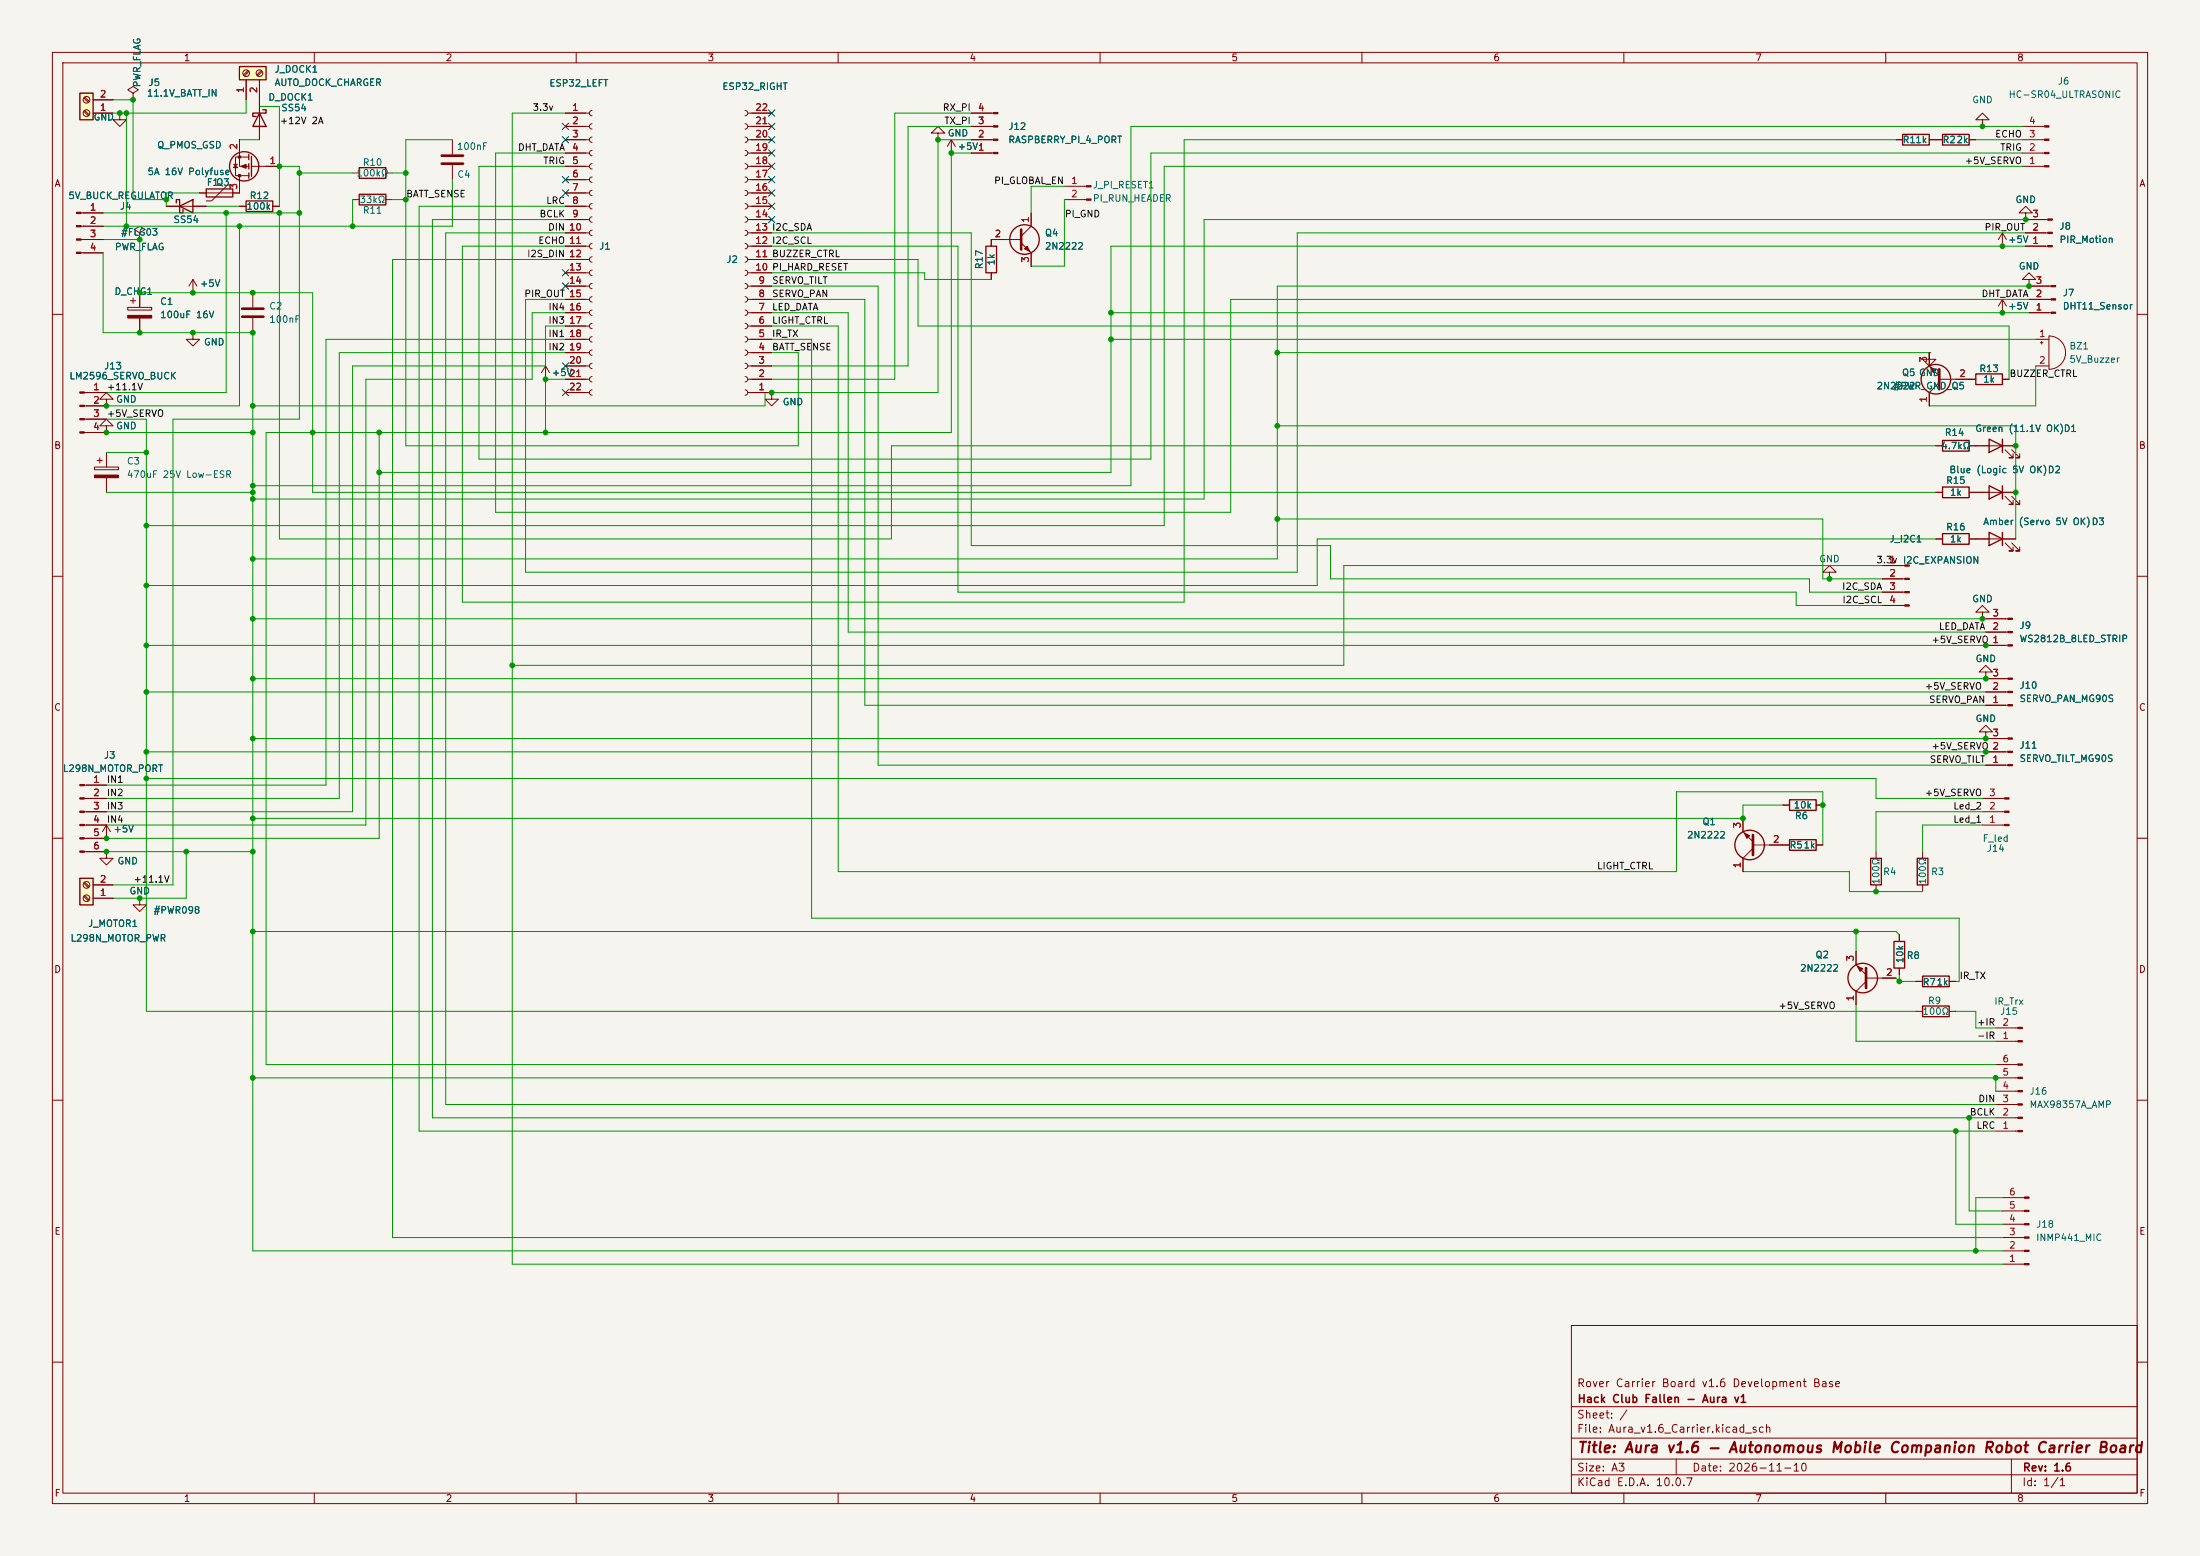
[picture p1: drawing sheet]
<svg xmlns="http://www.w3.org/2000/svg" width="420mm" height="297mm" viewBox="0 0 420 297" stroke-linecap="round" stroke-linejoin="round" font-family="sans-serif">
<path d="M0 0h420v297h-420z" fill="#f5f4ef" stroke="#f5f4ef" stroke-width=".19"/>
<g fill="none" stroke="#840000" stroke-width=".19">
<path d="M10 10h400v277h-400zM12 12h396v273h-396zM25.4 17.8l1-.7-1-.6-1 .6 1 .7v1.3M25.4 19.1h.1M60 10v2M110 10v2M160 10v2M210 10v2M260 10v2M310 10v2M360 10v2M22.9 21.6v1.3h1.2l-1.2 1.2-1.3-1.2h1.3"/>
<path d="M22.9 21.6h.1M31.7 39.4h7.7M44.4 35.3h-1l-3 3.1h-1M44.6 31.4h.7M45 31.4l.3 .6h-.7zM45.7 26.7v5.1h1.8M45.7 39.4h1.3M45.7 33.5v3.3h-7.6M47.5 30h-2.5v3.5h2.5M48 31.8h5.3M52.1 39.4h1.2M15.5 40.6h4.2"/>
<path d="M15.5 43.2h4.2M15.5 45.7h4.2M15.5 48.3h4.2M26.7 44.5l1-.7-1-.6-1 .6 1 .7v1.2M26.7 45.7h.1M36.8 55.9h.1M36.8 53.3l-.7 1.3M36.8 53.3l.8 1.3M36.8 53.3v2.6M382.3 47h.1M382.3 59.7h.1M382.3 44.5l-.8 1.2"/>
<path d="M382.3 44.5l.7 1.2M382.3 44.5v2.5M382.3 57.2v2.5M382.3 57.2l-.8 1.2M382.3 57.2l.7 1.2M386.7 40.6h1.3l-1.3-1.2-1.3 1.2h1.3v1.3M386.7 41.9h.1M386.7 47h4.2M386.7 44.5h4.2M386.7 41.9h4.2M387.3 53.3h1.3l-1.3-1.2-1.2 1.2h1.2v1.3M387.3 54.6h.1"/>
<path d="M387.3 59.7h4.3M387.3 57.2h4.3M387.3 54.6h4.3M10 60h2M16.1 74.9h4.2M16.1 77.5h4.2M147.3 74.9v1.3h1.3l-1.3 1.3-1.3-1.3h1.3M147.3 74.9h.1M388.6 64.8h2.6M388.6 69.9h2.6M389.5 65.4h.5M389.8 65.2v.5"/>
<path d="M391.2 64.1a3.2 3.2 0 0 1 3.1 3.2 3.2 3.2 0 0 1-3.1 3.2zM408 60h2M16.1 80h4.2M16.1 82.6h4.2M20.3 81.3h1.3l-1.3-1.3-1.3 1.3h1.3v1.3M20.3 82.6h.1M369.6 94h1.2M369.6 85.1h1.2M375.9 94h8.9M375.9 85.1h8.9M382.8 94.7l1.5 1.6h-.8h.8v-.8M382.8 85.9l1.5 1.5h-.8h.8v-.8"/>
<path d="M384 94.7l1.6 1.6h-.8h.8v-.8M384 85.9l1.6 1.5h-.8h.8v-.8M10 110h2M369.6 102.9h1.2M375.9 102.9h8.9M379.1 118.1h4.2M382.8 103.6l1.5 1.6h-.8h.8v-.8M384 103.6l1.6 1.6h-.8h.8v-.8M408 110h2M379.1 128.3h1.3l-1.3-1.3-1.3 1.3h1.3v1.2M379.1 129.5h.1M379.1 139.7h1.3l-1.3-1.3-1.3 1.3h1.3v1.3"/>
<path d="M379.1 134.6h4.2M379.1 132.1h4.2M379.1 129.5h4.2M379.1 123.2h4.2M379.1 120.7h4.2M10 160h2M378.5 157.5h4.2M378.5 154.9h4.2M378.5 152.4h4.2M379.1 141h.1M379.1 146.1h4.2M379.1 143.5h4.2"/>
<path d="M379.1 141h4.2M408 160h2M358.1 162.6v1.2M358.1 168.9v1.3M362.6 178.4v1.3M367 162.6v1.2M367 168.9v1.3M362.6 184.8v1.3M365.8 187.3h1.2M365.8 193h1.2M372.1 187.3h1.3M372.1 193h1.3"/>
<path d="M381 198.8h4.2M381 196.2h4.2M10 210h2M381 215.9h4.2M381 213.4h4.2M381 210.8h4.2M381 208.3h4.2M381 205.7h4.2M381 203.2h4.2M408 210h2M382.3 238.8h4.2M382.3 236.2h4.2"/>
<path d="M382.3 233.7h4.2M382.3 231.1h4.2M382.3 228.6h4.2M300 253h108v32h-108zM382.3 241.3h4.2M10 260h2M300 278.5h108M300 274.5h108M300 268.5h108M320 278.5v3M384 278.5v6.5M408 260h2"/>
<path d="M60 285v2M110 285v2M160 285v2M210 285v2M260 285v2M300 281.5h108M310 285v2M360 285v2"/>
</g>
<g fill="none" stroke="#840000" stroke-width=".25">
<path d="M33.7 38.7v-.6h.6v2.5h.6v-.6M34.3 39.4l2.5-1.3v2.5zM39.4 36.1h5v1.5h-5zM47 38.4h5.1v2h-5.1zM47.5 29.5v1M47.5 31.2v1.1M47.5 33v1M48 29.8v3.9M370.8 93h5.1v2h-5.1zM370.8 84.1h5.1v2h-5.1zM379.7 92.7l2.6 1.3-2.6 1.3zM379.7 83.8l2.6 1.3-2.6 1.3z"/>
<path d="M382.3 83.8v2.6M382.3 92.7v2.6M370.8 101.9h5.1v2h-5.1zM379.7 101.6l2.6 1.3-2.6 1.2zM382.3 101.6v2.5M357.1 163.8h2.1v5.1h-2.1zM361.6 179.7h2v5.1h-2zM366 163.8h2v5.1h-2zM367 186.3h5.1v2h-5.1zM367 192h5.1v2.1h-5.1z"/>
<circle cx="46.6" cy="31.7" r="2.79"/>
</g>
<g fill="#840000" stroke="#840000" stroke-width=".19">
<path d="M385.2 215.8h.9v.2h-.9z"/>
<path d="M385.2 213.2h.9v.3h-.9z"/>
<path d="M385.2 210.7h.9v.2h-.9z"/>
<path d="M385.2 208.2h.9v.2h-.9z"/>
<path d="M385.2 205.6h.9v.3h-.9z"/>
<path d="M385.2 203.1h.9v.2h-.9z"/>
<path d="M386.5 241.2h.8v.2h-.8z"/>
<path d="M386.5 238.6h.8v.3h-.8z"/>
<path d="M386.5 236.1h.8v.2h-.8z"/>
<path d="M386.5 233.6h.8v.2h-.8z"/>
<path d="M386.5 231h.8v.3h-.8z"/>
<path d="M386.5 228.5h.8v.2h-.8z"/>
<path d="M385.2 198.6h.9v.3h-.9z"/>
<path d="M385.2 196.1h.9v.2h-.9z"/>
<path d="M391.6 59.6h.8v.2h-.8z"/>
<path d="M391.6 57h.8v.3h-.8z"/>
<path d="M391.6 54.5h.8v.2h-.8z"/>
<path d="M390.9 46.9h.9v.2h-.9z"/>
<path d="M390.9 44.3h.9v.3h-.9z"/>
<path d="M390.9 41.8h.9v.2h-.9z"/>
<path d="M15.2 74.8h.9v.3h-.9z"/>
<path d="M15.2 77.3h.9v.3h-.9z"/>
<path d="M15.2 79.9h.9v.2h-.9z"/>
<path d="M15.2 82.4h.9v.3h-.9z"/>
<path d="M382.7 157.4h.8v.2h-.8z"/>
<path d="M382.7 154.8h.8v.3h-.8z"/>
<path d="M382.7 152.3h.8v.2h-.8z"/>
<path d="M383.3 134.5h.9v.2h-.9z"/>
<path d="M383.3 132h.9v.2h-.9z"/>
<path d="M383.3 129.4h.9v.3h-.9z"/>
<path d="M383.3 145.9h.9v.3h-.9z"/>
<path d="M383.3 143.4h.9v.2h-.9z"/>
<path d="M383.3 140.8h.9v.3h-.9z"/>
<path d="M383.3 123.1h.9v.2h-.9z"/>
<path d="M383.3 120.5h.9v.3h-.9z"/>
<path d="M383.3 118h.9v.2h-.9z"/>
<path d="M14.6 40.5h.9v.3h-.9z"/>
<path d="M14.6 43.1h.9v.2h-.9z"/>
<path d="M14.6 45.6h.9v.2h-.9z"/>
<path d="M14.6 48.1h.9v.3h-.9z"/>
<path d="M46 31.8l1-.4v.7z"/>
<circle cx="45.7" cy="33.5" r=".25"/>
<circle cx="45.7" cy="30" r=".25"/>
</g>
<path d="M15.2 17.8h2.6v5.1h-2.6z" fill="#ffffc2"/>
<path d="M15.2 17.8h2.6v5.1h-2.6z" fill="none" stroke="#840000" stroke-width=".25"/>
<g fill="none" stroke="#840000" stroke-width=".19">
<path d="M16 18.7l.9 .9M16.2 18.5l.8 .9M17.8 19.1h3.8M16 21.3l.9 .8M16.2 21.1l.8 .8M17.8 21.6h3.8M181.6 29.2h.1M181.6 26.7l-.8 1.2M181.6 26.7l.8 1.2M181.6 26.7v2.5M48.3 55.9v2.8M20.3 76.2h1.3l-1.3-1.3-1.3 1.3h1.3v1.3"/>
<path d="M20.3 77.5h.1M36.8 63.5v1.3h1.3l-1.3 1.2-1.2-1.2h1.2M36.8 63.5h.1M48.3 60.7v2.8M104.1 72.4h.1M104.1 69.9l-.7 1.2M104.1 69.9l.8 1.2M104.1 69.9v2.5M368.3 67.3v1.3h1.3l-1.3 1.3-1.3-1.3h1.3M368.3 67.3h.1M18 89.2h4.6v.5h-4.6zM18.5 87.9h1.1"/>
<path d="M19 87.4v1M20.3 86.4v2.8M20.3 91.2v2.8M16.1 149.9h4.2M16.1 152.4h4.2M16.1 154.9h4.2M16.1 157.5h4.2M20.3 157.5v2.5M20.3 157.5l-.7 1.3M20.3 157.5l.8 1.3M16.1 160h4.2M16.1 162.6h4.2"/>
<path d="M20.3 162.6v1.2h1.3l-1.3 1.3-1.3-1.3h1.3M20.3 162.6h.1M20.3 160h.1"/>
<circle cx="16.5" cy="19" r=".63"/>
<circle cx="16.5" cy="21.6" r=".63"/>
</g>
<g fill="#840000" stroke="#840000" stroke-width=".19">
<path d="M15.2 149.7h.9v.3h-.9z"/>
<path d="M15.2 152.3h.9v.2h-.9z"/>
<path d="M15.2 154.8h.9v.3h-.9z"/>
<path d="M15.2 157.4h.9v.2h-.9z"/>
<path d="M15.2 159.9h.9v.2h-.9z"/>
<path d="M15.2 162.4h.9v.3h-.9z"/>
<path d="M18 90.7h4.6v.5h-4.6z"/>
</g>
<path d="M46.2 58.9h4.1M46.2 60.5h4.1" fill="none" stroke="#840000" stroke-width=".51"/>
<path d="M15.2 167.6h2.6v5.1h-2.6z" fill="#ffffc2"/>
<path d="M363.2 25.7h5.1v2h-5.1zM15.2 167.6h2.6v5.1h-2.6zM341.6 160.3h5.1v2h-5.1z" fill="none" stroke="#840000" stroke-width=".25"/>
<g fill="none" stroke="#840000" stroke-width=".19">
<path d="M107.9 21.6h4.6M107.9 24.1h4.6M107.9 26.7h4.6M107.9 29.2h4.6M107.9 31.8h4.6M107.9 34.3h4.6M107.9 36.8h4.6M107.9 39.4h4.6M113 21.1l-.3 .1-.2 .4 .2 .3 .3 .2M113 23.6l-.3 .2-.2 .3 .2 .4 .3 .1M113 26.2l-.3 .1-.2 .4 .2 .3 .3 .2M113 28.7l-.3 .2-.2 .3 .2 .4 .3 .1"/>
<path d="M113 31.2l-.3 .2-.2 .4 .2 .3 .3 .2M113 33.8l-.3 .1-.2 .4 .2 .3 .3 .2M113 36.3l-.3 .2-.2 .3 .2 .4 .3 .1M113 38.9l-.3 .1-.2 .4 .2 .3 .3 .2M142.2 38.9l.4 .1 .1 .4-.1 .3-.4 .2M142.2 36.3l.4 .2 .1 .3-.1 .4-.4 .1M142.2 33.8l.4 .1 .1 .4-.1 .3-.4 .2M142.2 31.2l.4 .2 .1 .4-.1 .3-.4 .2M142.2 28.7l.4 .2 .1 .3-.1 .4-.4 .1M142.2 26.2l.4 .1 .1 .4-.1 .3-.4 .2M142.2 23.6l.4 .2 .1 .3-.1 .4-.4 .1M142.2 21.1l.4 .1 .1 .4-.1 .3-.4 .2"/>
<path d="M142.7 21.6h4.6M142.7 24.1h4.6M142.7 26.7h4.6M142.7 29.2h4.6M142.7 31.8h4.6M142.7 34.3h4.6M142.7 36.8h4.6M142.7 39.4h4.6M203.2 35.6h4.2M203.2 38.1h4.2M361.9 26.7h1.3M368.3 26.7h1.3"/>
<path d="M107.9 41.9h4.6M107.9 44.5h4.6M107.9 47h4.6M107.9 49.5h4.6M107.9 52.1h4.6M107.9 54.6h4.6M107.9 57.2h4.6M107.9 59.7h4.6M113 41.4l-.3 .2-.2 .3 .2 .4 .3 .1M113 43.9l-.3 .2-.2 .4 .2 .3 .3 .2M113 46.5l-.3 .1-.2 .4 .2 .3 .3 .2M113 49l-.3 .2-.2 .3 .2 .4 .3 .1"/>
<path d="M113 51.6l-.3 .1-.2 .4 .2 .3 .3 .2M113 54.1l-.3 .2-.2 .3 .2 .4 .3 .1M113 56.6l-.3 .2-.2 .4 .2 .3 .3 .2M113 59.2l-.3 .1-.2 .4 .2 .3 .3 .2M142.2 59.2l.4 .1 .1 .4-.1 .3-.4 .2M142.2 56.6l.4 .2 .1 .4-.1 .3-.4 .2M142.2 54.1l.4 .2 .1 .3-.1 .4-.4 .1M142.2 51.6l.4 .1 .1 .4-.1 .3-.4 .2M142.2 49l.4 .2 .1 .3-.1 .4-.4 .1M142.2 46.5l.4 .1 .1 .4-.1 .3-.4 .2M142.2 43.9l.4 .2 .1 .4-.1 .3-.4 .2M142.2 41.4l.4 .2 .1 .3-.1 .4-.4 .1"/>
<path d="M142.7 41.9h4.6M142.7 44.5h4.6M142.7 47h4.6M142.7 49.5h4.6M142.7 52.1h4.6M142.7 54.6h4.6M142.7 57.2h4.6M142.7 59.7h4.6M107.9 62.2h4.6M107.9 64.8h4.6M107.9 67.3h4.6M107.9 69.9h4.6"/>
<path d="M107.9 72.4h4.6M107.9 74.9h4.6M113 61.7l-.3 .2-.2 .3 .2 .4 .3 .1M113 64.3l-.3 .1-.2 .4 .2 .3 .3 .2M113 66.8l-.3 .2-.2 .3 .2 .4 .3 .1M113 69.3l-.3 .2-.2 .4 .2 .3 .3 .2M113 71.9l-.3 .1-.2 .4 .2 .3 .3 .2M113 74.4l-.3 .2-.2 .3 .2 .4 .3 .1M142.2 74.4l.4 .2 .1 .3-.1 .4-.4 .1M142.2 71.9l.4 .1 .1 .4-.1 .3-.4 .2M142.2 69.3l.4 .2 .1 .4-.1 .3-.4 .2M142.2 66.8l.4 .2 .1 .3-.1 .4-.4 .1"/>
<path d="M142.2 64.3l.4 .1 .1 .4-.1 .3-.4 .2M142.2 61.7l.4 .2 .1 .3-.1 .4-.4 .1M142.7 62.2h4.6M142.7 64.8h4.6M142.7 67.3h4.6M142.7 69.9h4.6M142.7 72.4h4.6M142.7 74.9h4.6M16 171.1l.9 .9M16 168.6l.9 .8M16.2 170.9l.8 .9M16.2 168.4l.8 .8"/>
<path d="M17.8 171.5h3.8M17.8 168.9h3.8M26.7 171.5v1.2h1.2l-1.2 1.3-1.3-1.3h1.3M26.7 171.5h.1M340.4 161.3h1.2M346.7 161.3h1.3"/>
<circle cx="16.5" cy="171.4" r=".63"/>
<circle cx="16.5" cy="168.9" r=".63"/>
</g>
<g fill="#840000" stroke="#840000" stroke-width=".19">
<path d="M207.4 35.4h.9v.3h-.9z"/>
<path d="M207.4 38h.9v.2h-.9z"/>
</g>
<path d="M45.7 12.7h5.1v2.5h-5.1z" fill="#ffffc2"/>
<g fill="none" stroke="#840000" stroke-width=".25">
<path d="M45.7 12.7h5.1v2.5h-5.1zM49.5 21.6l1.3 2.5h-2.5zM50.2 21h.6v.6h-2.5v.6h.6M68.6 32h5.1v2h-5.1zM68.6 37.1h5.1v2h-5.1zM370.8 25.7h5.1v2h-5.1zM188.2 47h2v5.1h-2zM377.2 71.4h5.1v2h-5.1zM341.6 152.7h5.1v2h-5.1z"/>
<circle cx="195.6" cy="45.7" r="2.82"/>
<circle cx="369.6" cy="72.4" r="2.82"/>
<circle cx="334" cy="161.3" r="2.82"/>
<circle cx="355.6" cy="186.7" r="2.82"/>
</g>
<g fill="none" stroke="#840000" stroke-width=".19">
<path d="M17.8 19.1h3.8M25.4 19.1h.1M47 15.2v3.9M47.3 13.5l-.8 .8M47.5 13.6l-.8 .9M49.5 15.2v11.5M49.9 13.5l-.9 .8M50 13.6l-.8 .9M17.8 21.6h3.8M22.9 21.6h.1M31.7 39.4h2.6M36.8 39.4h2.6"/>
<path d="M38.1 36.8h1.3M45.7 39.4h1.3M45.7 26.7v2.5M45.7 34.3v2.5h-1.3M50.8 31.8h2.5M52.1 39.4h1.2M67.3 33h1.3M67.3 38.1h1.3M73.7 33h1.2M73.7 38.1h1.2M86.4 26.7v2.8M86.4 31.5v2.8"/>
<path d="M107.9 29.2h3.9M107.9 26.7h3.9M107.9 24.1h3.9M107.9 21.6h3.9M107.9 31.8h3.9M107.9 39.4h3.9M107.9 36.8h3.9M107.9 34.3h3.9M143.5 29.2h3.8M143.5 26.7h3.8M143.5 24.1h3.8M143.5 21.6h3.8"/>
<path d="M143.5 31.8h3.8M143.5 39.4h3.8M143.5 36.8h3.8M143.5 34.3h3.8M179.1 25.4h1.2l-1.2-1.3-1.3 1.3h1.3v1.3M179.1 26.7h.1M181.6 29.2h.1M185.4 29.2h4.2M185.4 26.7h4.2M185.4 24.1h4.2M185.4 21.6h4.2M361.9 26.7h1.3"/>
<path d="M368.3 26.7h2.5M375.9 26.7h1.3M378.5 22.9h1.2l-1.2-1.3-1.3 1.3h1.3v1.2M378.5 24.1h.1M386.1 29.2h4.2M386.1 26.7h4.2M386.1 24.1h4.2M386.1 31.8h4.2M15.9 45.7h3.8M15.9 40.6h3.8M15.9 43.2h3.8M15.9 48.3h3.8"/>
<path d="M24.4 58.7h4.6v.5h-4.6zM24.9 57.4h1M25.4 56.9v1M26.7 45.7h.1M26.7 55.9v2.8M36.8 55.9h.1M107.9 59.7h3.9M107.9 57.2h3.9M107.9 54.6h3.9M107.9 47h3.9M107.9 44.5h3.9M107.9 41.9h3.9"/>
<path d="M107.9 49.5h3.9M107.9 52.1h3.9M143.5 59.7h3.8M143.5 57.2h3.8M143.5 54.6h3.8M143.5 47h3.8M143.5 44.5h3.8M143.5 41.9h3.8M143.5 49.5h3.8M143.5 52.1h3.8M189.2 52.1v1.2M194.9 45.7h-5.7v1.3"/>
<path d="M194.9 46.4l1.9 1.9v2.5M196.8 40.6v2.6l-1.9 1.9M382.3 47h.1M382.3 59.7h.1M386.7 41.9h.1M386.7 47h3.8M386.7 44.5h3.8M386.7 41.9h3.8M387.3 54.6h.1M387.3 59.7h3.9M387.3 57.2h3.9M387.3 54.6h3.9"/>
<path d="M16.5 74.9h3.8M16.5 77.5h3.8M20.3 77.5h.1M26.7 60.7v2.8M36.8 63.5h.1M104.1 72.4h.1M107.9 72.4h3.9M107.9 74.9h3.9M107.9 62.2h3.9M107.9 64.8h3.9M107.9 67.3h3.9M107.9 69.9h3.9"/>
<path d="M143.5 72.4h3.8M143.5 74.9h3.8M143.5 62.2h3.8M143.5 64.8h3.8M143.5 67.3h3.8M143.5 69.9h3.8M147.3 74.9h.1M368.3 67.3h.1M368.3 67.3v2.6l1.9 1.9M370.2 72.4h7M370.2 73l-1.9 1.9v2.6M382.3 72.4h1.2"/>
<path d="M16.5 80h3.8M16.5 82.6h3.8M20.3 82.6h.1M369.6 94h1.2M369.6 85.1h1.2M375.9 94h3.8M375.9 85.1h3.8M382.3 94h2.5M382.3 85.1h2.5M349.2 109.2h1.3l-1.3-1.2-1.2 1.2h1.2v1.3M349.2 110.5h.1M359.4 108h4.2"/>
<path d="M359.4 110.5h4.2M359.4 113h4.2M359.4 115.6h4.2M369.6 102.9h1.2M375.9 102.9h3.8M378.5 116.8h1.2l-1.2-1.2-1.3 1.2h1.3v1.3M378.5 118.1h.1M379.1 118.1h3.8M382.3 102.9h2.5M379.1 129.5h.1M379.1 134.6h3.8M379.1 132.1h3.8"/>
<path d="M379.1 129.5h3.8M379.1 123.2h3.8M379.1 120.7h3.8M16.5 149.9h3.8M16.5 152.4h3.8M16.5 154.9h3.8M16.5 157.5h3.8M332.7 156.2v2.6l1.9 1.9M340.4 153.7h1.2M346.7 153.7h1.3M379.1 141h.1M379.1 146.1h3.8"/>
<path d="M379.1 143.5h3.8M379.1 141h3.8M16.5 160h3.8M16.5 162.6h3.8M17.8 171.5h3.8M17.8 168.9h3.8M20.3 160h.1M20.3 162.6h.1M26.7 171.5h.1M334.6 161.3h7M334.6 161.9l-1.9 1.9v2.6M346.7 161.3h1.3"/>
<path d="M362.6 178.4v1.3M354.3 181.6v2.6l1.9 1.9M356.2 186.7h5.7M356.2 187.3l-1.9 1.9v2.6M362.6 184.8v1.3M365.8 187.3h1.2M372.1 187.3h1.3"/>
<circle cx="47" cy="14" r=".63"/>
<circle cx="49.5" cy="14" r=".63"/>
</g>
<path d="M84.3 31.2h4.1M84.3 29.7h4.1M194.9 43.8v3.8M370.2 70.5v3.8M334.6 159.4v3.8M356.2 184.8v3.8" fill="none" stroke="#840000" stroke-width=".51"/>
<g fill="#840000" stroke="#840000" stroke-width=".19">
<path d="M189.6 29.1h.9v.2h-.9z"/>
<path d="M189.6 26.5h.9v.3h-.9z"/>
<path d="M189.6 24h.9v.3h-.9z"/>
<path d="M189.6 21.5h.9v.2h-.9z"/>
<path d="M363.6 107.8h.9v.3h-.9z"/>
<path d="M363.6 110.4h.9v.2h-.9z"/>
<path d="M363.6 112.9h.9v.3h-.9z"/>
<path d="M363.6 115.4h.9v.3h-.9z"/>
<path d="M195.6 47.5l.5-.5 .5 1z"/>
<path d="M333 159l1 .5-.5 .5z"/>
<path d="M24.4 60.2h4.6v.5h-4.6z"/>
<path d="M354.6 184.4l1 .5-.5 .5z"/>
<path d="M390.3 31.6h.9v.3h-.9z"/>
<path d="M390.3 29.1h.9v.2h-.9z"/>
<path d="M390.3 26.5h.9v.3h-.9z"/>
<path d="M390.3 24h.9v.3h-.9z"/>
<path d="M368.6 70.1l1 .5-.5 .5z"/>
</g>
<g fill="none" stroke="#009600" stroke-width=".19">
<path d="M21.6 19.1h3.8v19h6.3M47 19.1v2.5h-25.4M24.1 21.6v21.6M38.1 36.8h-6.4v2.6M39.4 39.4h6.3M45.7 26.7h3.8M49.5 20.3h3.8v19.1M53.3 31.8h3.8v48.2h-24.1v88.9h-11.4M57.1 33h10.2M67.3 38.1v5.1M74.9 38.1h2.6M74.9 33h2.6"/>
<path d="M86.4 26.7h-8.9v58.4h74.9v-17.8h-5.1M86.4 34.3v8.9h-66.7M107.9 21.6h-10.1v219.7h284.5M107.9 29.2h-13.3v68.6h140.3v-40.6h152.4M107.9 39.4h-27.9v176.5h301M185.4 21.6h-14.6v50.8h-23.5M185.4 24.1h-12v45.8h-26.1M185.4 26.7h-6.3v48.2h-33.1v2.6h-97.7M185.4 29.2h-3.8v53.4h-130.8v120.6h330.2M203.2 38.1v12.7h-6.4M203.2 35.6h-6.4v5M361.9 26.7h-135.8v88.2h-137.8v-67.9h19.6"/>
<path d="M377.2 26.7h8.9M386.1 24.1h-170.2v68.6h-167.6M386.1 29.2h-166.4v58.4h-128.3v-55.8h16.5M386.1 31.8h-163.9v68.5h-194.3M19.7 48.3v15.2h28.6v175.3h334M19.7 40.6h37.4M19.7 45.7h7v10.2h33v38.1h309.9M43.2 40.6v34.3h-22.9M45.7 43.2v34.3h-25.4M53.3 40.6v62.3h116.9v-17.8h199.4M107.9 59.7h-6.3v12.7h-31.8v85.1h-49.5M107.9 41.9h-25.4v171.5h298.5"/>
<path d="M107.9 49.5h-33v186.7h307.4M107.9 44.5h-22.8v166.3h295.9M147.3 57.2h17.8v77.4h214M147.3 54.6h20.3v91.5h211.5M147.3 49.5h28v12.7h208.2v10.2M147.3 44.5h38.1v59.6h68.6v6.4h91.4v2.5h14M147.3 47h35.6v66h160v2.6h16.5M147.3 59.7h14.6v61h217.2M147.3 52.1h29.2v1.2h12.7M212.1 59.7h175.2M386.7 44.5h-139.1v64.7h-147.3v-52h7.6M386.7 47h-174.6v43.2h-139.7"/>
<path d="M386.7 41.9h-156.8v53.4h-181.6M387.3 54.6h-143.5v52.1h-195.5M107.9 72.4h-3.8v10.2M107.9 64.8h-45.7v85.1h-41.9M107.9 62.2h-3.8v7.7h-36.8v85h-47M107.9 67.3h-43.1v85.1h-44.5M147.3 64.8h7.6v110.5h219.1v12h-.6M147.3 62.2h12.7v104.2h160v-15.3h28v10.2M212.1 64.8h176.5M243.8 67.3h124.5M388.6 69.9v7.6h-20.3M20.3 80h7.6v113h337.9"/>
<path d="M20.3 82.6h28M20.3 94h28M20.3 86.4h7.6M72.4 82.6v77.4h-52.1M243.8 99.1h104.2v11.4h11.4M243.8 81.3h141v21.6M48.3 118.1h330.8M359.4 108h-102.9v19h-158.7M369.6 102.9h-118.1v8.9h-223.6M27.9 132.1h351.2M27.9 123.2h351.8M48.3 129.5h330.8"/>
<path d="M27.9 143.5h351.8M27.9 148.6h330.2v3.8h20.4M48.3 141h330.8M340.4 153.7h-7.7v2.5h-284.4M378.5 154.9h-20.4v7.7M378.5 157.5h-11.5v5.1M20.3 162.6h28M35.6 162.6v8.9h-14M48.3 177.8h313.6l.7 .6M332.7 166.4h20.4v3.8h13.9M354.3 177.8v3.8M354.3 191.8v7h26.7"/>
<path d="M361.9 186.7l.7 .6M362.6 187.3h3.2M362.6 186.1v1.2M373.4 193h3.8v3.2h3.8M48.3 205.7h332.7v2.6M373.4 215.9v17.8h8.9M375.9 213.4v17.7h6.4M382.3 228.6h-5.1v10.2"/>
</g>
<g fill="none" stroke="#000084" stroke-width=".19">
<path d="M107.3 33.7l1.3 1.2M107.3 26.1l1.3 1.2M107.3 36.2l1.3 1.2M107.3 23.5l1.3 1.2M108.6 33.7l-1.3 1.2M108.6 26.1l-1.3 1.2M108.6 36.2l-1.3 1.2M108.6 23.5l-1.3 1.2M146.7 36.2l1.2 1.2M146.7 21l1.2 1.2M146.7 38.8l1.2 1.2M146.7 26.1l1.2 1.2"/>
<path d="M146.7 23.5l1.2 1.2M146.7 33.7l1.2 1.2M146.7 31.1l1.2 1.3M146.7 28.6l1.2 1.2M147.9 36.2l-1.2 1.2M147.9 21l-1.2 1.2M147.9 38.8l-1.2 1.2M147.9 26.1l-1.2 1.2M147.9 23.5l-1.2 1.2M147.9 33.7l-1.2 1.2M147.9 31.1l-1.2 1.3M147.9 28.6l-1.2 1.2"/>
<path d="M107.3 51.5l1.3 1.2M107.3 54l1.3 1.2M108.6 51.5l-1.3 1.2M108.6 54l-1.3 1.2M146.7 41.3l1.2 1.2M147.9 41.3l-1.2 1.2M107.3 69.2l1.3 1.3M107.3 74.3l1.3 1.2M108.6 69.2l-1.3 1.3M108.6 74.3l-1.3 1.2"/>
</g>
<g fill="#009600" stroke="#009600" stroke-width=".19">
<circle cx="362.6" cy="187.3" r=".46"/>
<circle cx="354.3" cy="177.8" r=".46"/>
<circle cx="358.1" cy="170.2" r=".46"/>
<circle cx="379.1" cy="141" r=".46"/>
<circle cx="379.1" cy="143.5" r=".46"/>
<circle cx="104.1" cy="72.4" r=".46"/>
<circle cx="378.5" cy="24.1" r=".46"/>
<circle cx="382.3" cy="59.7" r=".46"/>
<circle cx="384.8" cy="94" r=".46"/>
<circle cx="382.3" cy="47" r=".46"/>
<circle cx="386.7" cy="41.9" r=".46"/>
<circle cx="387.3" cy="54.6" r=".46"/>
<circle cx="384.8" cy="85.1" r=".46"/>
<circle cx="179.1" cy="26.7" r=".46"/>
<circle cx="181.6" cy="29.2" r=".46"/>
<circle cx="375.9" cy="213.4" r=".46"/>
<circle cx="381" cy="205.7" r=".46"/>
<circle cx="377.2" cy="238.8" r=".46"/>
<circle cx="373.4" cy="215.9" r=".46"/>
<circle cx="243.8" cy="67.3" r=".46"/>
<circle cx="243.8" cy="99.1" r=".46"/>
<circle cx="243.8" cy="81.3" r=".46"/>
<circle cx="212.1" cy="64.8" r=".46"/>
<circle cx="212.1" cy="59.7" r=".46"/>
<circle cx="348" cy="153.7" r=".46"/>
<circle cx="349.2" cy="110.5" r=".46"/>
<circle cx="378.5" cy="118.1" r=".46"/>
<circle cx="379.1" cy="129.5" r=".46"/>
<circle cx="379.1" cy="123.2" r=".46"/>
<circle cx="332.7" cy="156.2" r=".46"/>
<circle cx="27.9" cy="123.2" r=".46"/>
<circle cx="48.3" cy="118.1" r=".46"/>
<circle cx="48.3" cy="106.7" r=".46"/>
<circle cx="27.9" cy="111.8" r=".46"/>
<circle cx="48.3" cy="129.5" r=".46"/>
<circle cx="27.9" cy="143.5" r=".46"/>
<circle cx="27.9" cy="132.1" r=".46"/>
<circle cx="35.6" cy="162.6" r=".46"/>
<circle cx="48.3" cy="177.8" r=".46"/>
<circle cx="48.3" cy="162.6" r=".46"/>
<circle cx="97.8" cy="127" r=".46"/>
<circle cx="48.3" cy="141" r=".46"/>
<circle cx="48.3" cy="156.2" r=".46"/>
<circle cx="20.3" cy="162.6" r=".46"/>
<circle cx="22.9" cy="21.6" r=".46"/>
<circle cx="43.2" cy="40.6" r=".46"/>
<circle cx="57.1" cy="40.6" r=".46"/>
<circle cx="53.3" cy="40.6" r=".46"/>
<circle cx="45.7" cy="43.2" r=".46"/>
<circle cx="48.3" cy="55.9" r=".46"/>
<circle cx="36.8" cy="55.9" r=".46"/>
<circle cx="24.1" cy="43.2" r=".46"/>
<circle cx="57.1" cy="33" r=".46"/>
<circle cx="26.7" cy="55.9" r=".46"/>
<circle cx="26.7" cy="45.7" r=".46"/>
<circle cx="31.7" cy="38.1" r=".46"/>
<circle cx="24.1" cy="21.6" r=".46"/>
<circle cx="25.4" cy="19.1" r=".46"/>
<circle cx="27.9" cy="148.6" r=".46"/>
<circle cx="20.3" cy="160" r=".46"/>
<circle cx="48.3" cy="205.7" r=".46"/>
<circle cx="26.7" cy="171.5" r=".46"/>
<circle cx="147.3" cy="74.9" r=".46"/>
<circle cx="104.1" cy="82.6" r=".46"/>
<circle cx="72.4" cy="82.6" r=".46"/>
<circle cx="72.4" cy="90.2" r=".46"/>
<circle cx="48.3" cy="63.5" r=".46"/>
<circle cx="48.3" cy="77.5" r=".46"/>
<circle cx="36.8" cy="63.5" r=".46"/>
<circle cx="20.3" cy="77.5" r=".46"/>
<circle cx="20.3" cy="82.6" r=".46"/>
<circle cx="48.3" cy="82.6" r=".46"/>
<circle cx="48.3" cy="92.7" r=".46"/>
<circle cx="26.7" cy="63.5" r=".46"/>
<circle cx="48.3" cy="94" r=".46"/>
<circle cx="48.3" cy="95.3" r=".46"/>
<circle cx="59.7" cy="82.6" r=".46"/>
<circle cx="27.9" cy="86.4" r=".46"/>
<circle cx="27.9" cy="100.3" r=".46"/>
<circle cx="53.3" cy="31.8" r=".46"/>
<circle cx="67.3" cy="43.2" r=".46"/>
<circle cx="77.5" cy="38.1" r=".46"/>
<circle cx="77.5" cy="33" r=".46"/>
</g>
<text font-size="2" fill="#840000" x="301" y="277.8">Title: Aura v1.6 - Autonomous Mobile Companion Robot Carrier Board</text>
<g font-size="1.5" fill="#840000">
<text x="300.9" y="265.1">Rover Carrier Board v1.6 Development Base</text>
<text x="301" y="268.1">Hack Club Fallen - Aura v1</text>
<text x="300.9" y="273.8">File: Aura_v1.6_Carrier.kicad_sch</text>
<text x="300.9" y="271.1">Sheet: /</text>
<text x="300.9" y="281.2">Size: A3</text>
<text x="322.9" y="281.2">Date: 2026-11-10</text>
<text x="386" y="281.2">Rev: 1.6</text>
<text x="300.9" y="284">KiCad E.D.A. 10.0.7</text>
<text x="385.9" y="284">Id: 1/1</text>
</g>
<g font-size="1.3" fill="#840000">
<text x="35" y="12">1</text>
<text x="85" y="12">2</text>
<text x="135" y="12">3</text>
<text x="185" y="12">4</text>
<text x="235" y="12">5</text>
<text x="285" y="12">6</text>
<text x="335" y="12">7</text>
<text x="385" y="12">8</text>
<text x="10.3" y="36">A</text>
<text x="408.3" y="36">A</text>
<text x="10.2" y="86">B</text>
<text x="408.2" y="86">B</text>
<text x="10.2" y="136">C</text>
<text x="408.2" y="136">C</text>
<text x="10.2" y="186">D</text>
<text x="408.2" y="186">D</text>
<text x="10.3" y="236">E</text>
<text x="408.3" y="236">E</text>
<text x="10.3" y="286">F</text>
<text x="35" y="287">1</text>
<text x="85" y="287">2</text>
<text x="135" y="287">3</text>
<text x="185" y="287">4</text>
<text x="235" y="287">5</text>
<text x="285" y="287">6</text>
<text x="335" y="287">7</text>
<text x="385" y="287">8</text>
<text x="408.3" y="286">F</text>
</g>
<g font-size="1.3" fill="#006464">
<text x="27.1" y="16.8" transform="rotate(-90 27.1 16.8)">PWR_FLAG</text>
<text x="28.2" y="16.7">J5</text>
<text x="52.3" y="14.2">J_DOCK1</text>
<text x="52.3" y="16.7">AUTO_DOCK_CHARGER</text>
<text x="104.8" y="16.8">ESP32_LEFT</text>
<text x="137.8" y="17.5">ESP32_RIGHT</text>
<text x="392.7" y="16.5">J6</text>
<text x="17.7" y="23.3">GND</text>
<text x="27.9" y="18.7">11.1V_BATT_IN</text>
<text x="51.1" y="19.5">D_DOCK1</text>
<text x="53.6" y="21.5">SS54</text>
<text x="376.4" y="20">GND</text>
<text x="383.3" y="19">HC-SR04_ULTRASONIC</text>
<text x="29.9" y="28.6">Q_PMOS_GSD</text>
<text x="87.1" y="28.9">100nF</text>
<text x="180.8" y="26.4">GND</text>
<text x="182.7" y="28.9">+5V1</text>
<text x="192.4" y="25.1">J12</text>
<text x="192.4" y="27.6">RASPBERRY_PI_4_PORT</text>
<text x="363.1" y="27.6">R11k</text>
<text x="370.7" y="27.6">R22k</text>
<text x="28" y="33.7">5A 16V Polyfuse</text>
<text x="39.4" y="35.8">F1</text>
<text x="41.2" y="35.8">Q3</text>
<text x="67.9" y="34">100kΩ</text>
<text x="69.1" y="32">R10</text>
<text x="87.2" y="34.2">C4</text>
<text x="12.9" y="38.3">5V_BUCK_REGULATOR</text>
<text x="22.8" y="40.3">J4</text>
<text x="46.9" y="40.3">100k</text>
<text x="47.6" y="38.3">R12</text>
<text x="68.5" y="39.1">33kΩ</text>
<text x="69.1" y="41.1">R11</text>
<text x="208.5" y="36.3">J_PI_RESET1</text>
<text x="208.5" y="38.8">PI_RUN_HEADER</text>
<text x="384.7" y="39.1">GND</text>
<text x="23" y="45.3">#FLG03</text>
<text x="33" y="42.9">SS54</text>
<text x="114.3" y="48">J1</text>
<text x="199.4" y="45.4">Q4</text>
<text x="199.4" y="48">2N2222</text>
<text x="383.3" y="46.7">+5V 1</text>
<text x="393" y="44.1">J8</text>
<text x="393" y="46.7">PIR_Motion</text>
<text x="21.8" y="48.1">PWR_FLAG</text>
<text x="138.6" y="50.5">J2</text>
<text x="187.9" y="51.5" transform="rotate(-90 187.9 51.5)">R17</text>
<text x="190.2" y="50.8" transform="rotate(-90 190.2 50.8)">1k</text>
<text x="385.3" y="51.8">GND</text>
<text x="21.7" y="56.6">D_CHG1</text>
<text x="30.5" y="58.5">C1</text>
<text x="38.1" y="55.1">+5V</text>
<text x="51.3" y="59.4">C2</text>
<text x="383.3" y="59.4">+5V</text>
<text x="393.7" y="56.8">J7</text>
<text x="393.7" y="59.4">DHT11_Sensor</text>
<text x="30.5" y="61">100uF 16V</text>
<text x="51.3" y="61.9">100nF</text>
<text x="19.8" y="70.8">J13</text>
<text x="38.8" y="66.2">GND</text>
<text x="377.8" y="71.3">R13</text>
<text x="395" y="67">BZ1</text>
<text x="395" y="69.5">5V_Buzzer</text>
<text x="13.1" y="72.7">LM2596_SERVO_BUCK</text>
<text x="22.1" y="77.2">GND</text>
<text x="105.3" y="72.1">+5V</text>
<text x="149.3" y="77.7">GND</text>
<text x="358.1" y="74.6">2N2222</text>
<text x="361.4" y="74.6">#PWR_GND_Q5</text>
<text x="363" y="72.1">Q5 GND</text>
<text x="378.5" y="73.4">1k</text>
<text x="22.1" y="82.2">GND</text>
<text x="371.2" y="83.5">R14</text>
<text x="377" y="82.8">Green (11.1V OK)D1</text>
<text x="24.1" y="89">C3</text>
<text x="370.5" y="86.1">4.7kΩ</text>
<text x="24.1" y="91.5">470uF 25V Low-ESR</text>
<text x="371.4" y="92.7">R15</text>
<text x="372" y="90.6">Blue (Logic 5V OK)D2</text>
<text x="372.1" y="94.9">1k</text>
<text x="371.4" y="101.5">R16</text>
<text x="378.5" y="100.5">Amber</text>
<text x="385.3" y="100.5">(Servo 5V OK)D3</text>
<text x="347.2" y="107.6">GND</text>
<text x="360.6" y="103.8">J_I2C1</text>
<text x="363.2" y="107.9">I2C_EXPANSION</text>
<text x="372.1" y="103.8">1k</text>
<text x="376.4" y="115.3">GND</text>
<text x="385.4" y="120.3">J9</text>
<text x="385.4" y="122.9">WS2812B_8LED_STRIP</text>
<text x="377" y="126.7">GND</text>
<text x="385.4" y="131.8">J10</text>
<text x="385.4" y="134.3">SERVO_PAN_MG90S</text>
<text x="377" y="138.1">GND</text>
<text x="385.4" y="143.2">J11</text>
<text x="11.9" y="147.6">L298N_MOTOR_PORT</text>
<text x="19.7" y="145.1">J3</text>
<text x="385.4" y="145.7">SERVO_TILT_MG90S</text>
<text x="342.3" y="154.6">10k</text>
<text x="21.6" y="159.2">+5V</text>
<text x="321.9" y="160.3">2N2222</text>
<text x="324.9" y="157.8">Q1</text>
<text x="342.5" y="156.7">R6</text>
<text x="378.4" y="161">F_led</text>
<text x="22.3" y="165.3">GND</text>
<text x="341.5" y="162.3">R51k</text>
<text x="359.4" y="167.3">R4</text>
<text x="368.5" y="167.3">R3</text>
<text x="379.2" y="162.9">J14</text>
<text x="24.6" y="171">GND</text>
<text x="359.1" y="168.9" transform="rotate(-90 359.1 168.9)">100Ω</text>
<text x="368" y="168.9" transform="rotate(-90 368 168.9)">100Ω</text>
<text x="16.7" y="177.2">J_MOTOR1</text>
<text x="29.2" y="174.7">#PWR098</text>
<text x="13.3" y="180">L298N_MOTOR_PWR</text>
<text x="343.5" y="185.7">2N2222</text>
<text x="346.5" y="183.2">Q2</text>
<text x="363.7" y="184" transform="rotate(-90 363.7 184)">10k</text>
<text x="363.9" y="183.3">R8</text>
<text x="366.9" y="188.4">R71k</text>
<text x="367.9" y="192">R9</text>
<text x="366.9" y="194">100Ω</text>
<text x="380.6" y="192.1">IR_Trx</text>
<text x="381.7" y="194">J15</text>
<text x="387.3" y="209.2">J16</text>
<text x="387.3" y="211.8">MAX98357A_AMP</text>
<text x="388.6" y="234.6">J18</text>
<text x="388.6" y="237.2">INMP441_MIC</text>
</g>
<g font-size="1.3" fill="#a90000">
<text x="46.9" y="17.9" transform="rotate(-90 46.9 17.9)">1</text>
<text x="49.4" y="17.9" transform="rotate(-90 49.4 17.9)">2</text>
<text x="19" y="21.5">1</text>
<text x="19" y="18.9">2</text>
<text x="109.1" y="21.5">1</text>
<text x="109.1" y="24">2</text>
<text x="144.1" y="24">21</text>
<text x="144.1" y="21.5">22</text>
<text x="186.6" y="24">3</text>
<text x="186.6" y="21.5">4</text>
<text x="387.3" y="24">4</text>
<text x="45.6" y="28.7" transform="rotate(-90 45.6 28.7)">2</text>
<text x="109.1" y="26.5">3</text>
<text x="109.1" y="29.1">4</text>
<text x="144.1" y="29.1">19</text>
<text x="144.1" y="26.5">20</text>
<text x="186.6" y="26.5">2</text>
<text x="387.3" y="29.1">2</text>
<text x="387.3" y="26.5">3</text>
<text x="51.3" y="31.6">1</text>
<text x="109.1" y="31.6">5</text>
<text x="109.1" y="34.2">6</text>
<text x="144.1" y="34.2">17</text>
<text x="144.1" y="31.6">18</text>
<text x="204.4" y="35.4">1</text>
<text x="387.3" y="31.6">1</text>
<text x="17" y="40.5">1</text>
<text x="45.6" y="36.3" transform="rotate(-90 45.6 36.3)">3</text>
<text x="109.1" y="36.7">7</text>
<text x="109.1" y="39.2">8</text>
<text x="109.1" y="41.8">9</text>
<text x="144.1" y="41.8">14</text>
<text x="144.1" y="39.2">15</text>
<text x="144.1" y="36.7">16</text>
<text x="204.4" y="38">2</text>
<text x="387.9" y="41.8">3</text>
<text x="17" y="43">2</text>
<text x="17" y="45.6">3</text>
<text x="108.5" y="44.3">10</text>
<text x="108.5" y="46.9">11</text>
<text x="144.1" y="46.9">12 I2C_SCL</text>
<text x="144.1" y="44.3">13 I2C_SDA</text>
<text x="144.1" y="46.9">12</text>
<text x="144.1" y="44.3">13</text>
<text x="189.8" y="45.6">2</text>
<text x="196.7" y="42.6" transform="rotate(-90 196.7 42.6)">1</text>
<text x="387.9" y="44.3">2</text>
<text x="17" y="48.1">4</text>
<text x="108.5" y="51.9">13</text>
<text x="108.5" y="49.4">12</text>
<text x="144.1" y="51.9">10 PI_HARD_RESET</text>
<text x="144.1" y="49.4">11 BUZZER_CTRL</text>
<text x="144.1" y="51.9">10</text>
<text x="144.1" y="49.4">11</text>
<text x="196.7" y="50.3" transform="rotate(-90 196.7 50.3)">3</text>
<text x="108.5" y="54.5">14</text>
<text x="108.5" y="59.6">16</text>
<text x="108.5" y="57">15</text>
<text x="144.7" y="59.6">7</text>
<text x="144.7" y="57">8</text>
<text x="144.7" y="54.5">9</text>
<text x="388.5" y="59.6">1</text>
<text x="388.5" y="57">2</text>
<text x="388.5" y="54.5">3</text>
<text x="108.5" y="62.1">17</text>
<text x="108.5" y="64.6">18</text>
<text x="144.7" y="64.6">5</text>
<text x="144.7" y="62.1">6</text>
<text x="389.2" y="64.6">1</text>
<text x="108.5" y="67.2">19</text>
<text x="108.5" y="69.7">20</text>
<text x="144.7" y="69.7">3</text>
<text x="144.7" y="67.2">4</text>
<text x="368.2" y="69.3" transform="rotate(-90 368.2 69.3)">3</text>
<text x="389.2" y="69.7">2</text>
<text x="17.7" y="74.8">1</text>
<text x="17.7" y="77.3">2</text>
<text x="108.5" y="72.3">21</text>
<text x="108.5" y="74.8">22</text>
<text x="144.7" y="74.8">1</text>
<text x="144.7" y="72.3">2</text>
<text x="368.2" y="76.9" transform="rotate(-90 368.2 76.9)">1</text>
<text x="373.9" y="72.3">2</text>
<text x="17.7" y="79.9">3</text>
<text x="17.7" y="82.4">4</text>
<text x="360.6" y="107.8">1</text>
<text x="360.6" y="110.4">2</text>
<text x="360.6" y="112.9">3</text>
<text x="360.6" y="115.4">4</text>
<text x="380.3" y="118">3</text>
<text x="380.3" y="120.5">2</text>
<text x="380.3" y="123.1">1</text>
<text x="380.3" y="131.9">2</text>
<text x="380.3" y="129.4">3</text>
<text x="380.3" y="134.5">1</text>
<text x="380.3" y="140.8">3</text>
<text x="380.3" y="143.4">2</text>
<text x="17.7" y="149.7">1</text>
<text x="380.3" y="145.9">1</text>
<text x="17.7" y="152.3">2</text>
<text x="17.7" y="154.8">3</text>
<text x="379.6" y="154.8">2</text>
<text x="379.6" y="152.3">3</text>
<text x="17.7" y="157.3">4</text>
<text x="17.7" y="159.9">5</text>
<text x="332.6" y="158.2" transform="rotate(-90 332.6 158.2)">3</text>
<text x="338.4" y="161.2">2</text>
<text x="379.6" y="157.3">1</text>
<text x="17.7" y="162.4">6</text>
<text x="332.6" y="165.8" transform="rotate(-90 332.6 165.8)">1</text>
<text x="19" y="171.3">1</text>
<text x="19" y="168.8">2</text>
<text x="354.2" y="183.6" transform="rotate(-90 354.2 183.6)">3</text>
<text x="354.2" y="191.2" transform="rotate(-90 354.2 191.2)">1</text>
<text x="359.9" y="186.6">2</text>
<text x="382.2" y="196.1">2</text>
<text x="382.2" y="203.1">6</text>
<text x="382.2" y="198.6">1</text>
<text x="382.2" y="208.1">4</text>
<text x="382.2" y="205.6">5</text>
<text x="382.2" y="215.8">1</text>
<text x="382.2" y="213.2">2</text>
<text x="382.2" y="210.7">3</text>
<text x="383.4" y="233.5">4</text>
<text x="383.4" y="231">5</text>
<text x="383.4" y="228.5">6</text>
<text x="383.4" y="238.6">2</text>
<text x="383.4" y="236.1">3</text>
<text x="383.4" y="241.2">1</text>
</g>
<g font-size="1.3" fill="#0f0f0f">
<text x="101.6" y="21.5">3.3v</text>
<text x="179.9" y="21.5">RX_PI</text>
<text x="53.3" y="24">+12V 2A</text>
<text x="98.8" y="29.1">DHT_DATA</text>
<text x="180.2" y="24">TX_PI</text>
<text x="380.8" y="26.5">ECHO</text>
<text x="381.7" y="29.1">TRIG</text>
<text x="103.6" y="31.6">TRIG</text>
<text x="189.7" y="35.4">PI_GLOBAL_EN</text>
<text x="375" y="31.6">+5V_SERVO</text>
<text x="77.4" y="38">BATT_SENSE</text>
<text x="102.9" y="41.8">BCLK</text>
<text x="104.2" y="39.2">LRC</text>
<text x="203.2" y="41.8">PI_GND</text>
<text x="102.6" y="46.9">ECHO 11</text>
<text x="104.5" y="44.3">DIN 10</text>
<text x="378.7" y="44.3">PIR_OUT</text>
<text x="100.5" y="49.4">I2S_DIN 12</text>
<text x="100" y="57">PIR_OUT 15</text>
<text x="104.6" y="59.6">IN4</text>
<text x="147.3" y="57">SERVO_PAN</text>
<text x="147.3" y="59.6">LED_DATA</text>
<text x="147.3" y="54.5">SERVO_TILT</text>
<text x="378.2" y="57">DHT_DATA</text>
<text x="104.6" y="64.6">IN1</text>
<text x="104.6" y="62.1">IN3</text>
<text x="147.3" y="64.6">IR_TX</text>
<text x="147.3" y="62.1">LIGHT_CTRL</text>
<text x="104.6" y="67.2">IN2</text>
<text x="147.3" y="67.2">BATT_SENSE</text>
<text x="20.3" y="74.8">+11.1V</text>
<text x="383.5" y="72.3">BUZZER_CTRL</text>
<text x="20.3" y="79.9">+5V_SERVO</text>
<text x="358.1" y="107.8">3.3v I2C_EXPANSION</text>
<text x="351.6" y="112.9">I2C_SDA</text>
<text x="351.6" y="115.4">I2C_SCL</text>
<text x="368.6" y="123.1">+5V_SERVO 1</text>
<text x="370" y="120.5">LED_DATA</text>
<text x="367.3" y="132">+5V_SERVO</text>
<text x="368.2" y="134.5">SERVO_PAN</text>
<text x="368.6" y="143.4">+5V_SERVO 2</text>
<text x="20.3" y="149.7">IN1</text>
<text x="368.3" y="145.9">SERVO_TILT</text>
<text x="20.3" y="152.3">IN2</text>
<text x="20.3" y="154.8">IN3</text>
<text x="367.3" y="152.3">+5V_SERVO</text>
<text x="372.8" y="154.8">Led_2</text>
<text x="20.3" y="157.4">IN4</text>
<text x="372.8" y="157.4">Led_1</text>
<text x="304.8" y="166.2">LIGHT_CTRL</text>
<text x="25.4" y="168.8">+11.1V</text>
<text x="374" y="187.2">IR_TX</text>
<text x="339.4" y="192.9">+5V_SERVO</text>
<text x="377.3" y="196.1">+IR</text>
<text x="377.3" y="198.6">-IR</text>
<text x="375.9" y="213.2">BCLK</text>
<text x="377.2" y="215.8">LRC</text>
<text x="377.6" y="210.7">DIN</text>
</g>
</svg>
